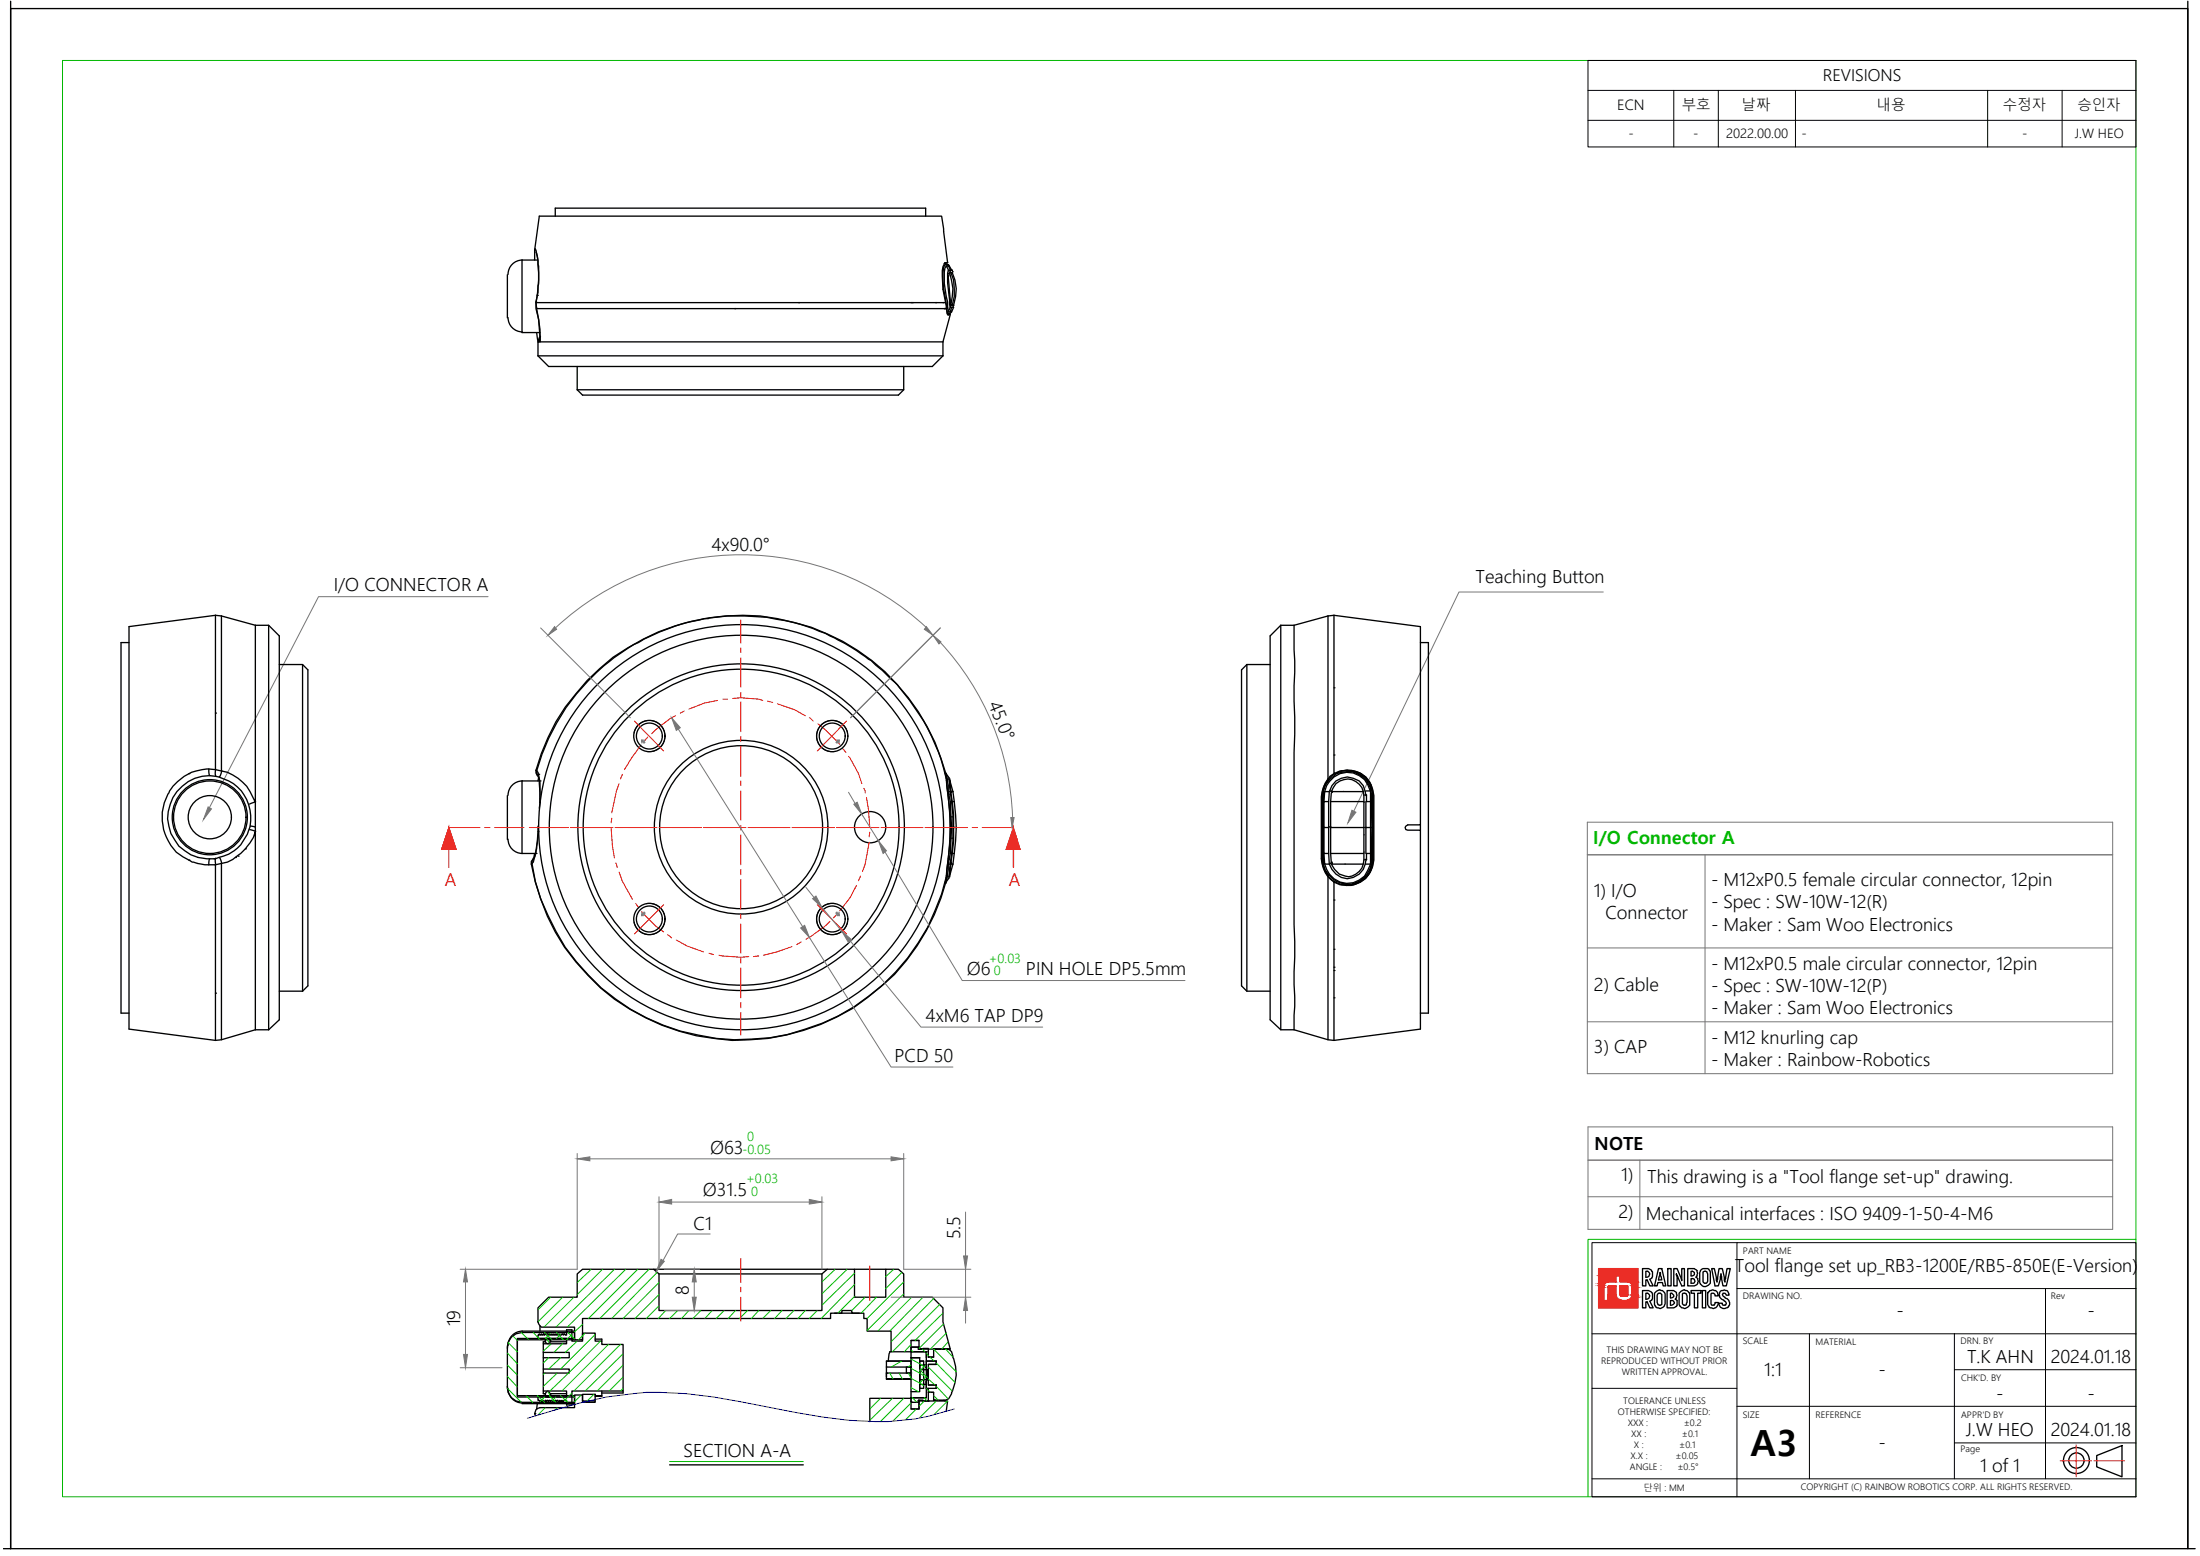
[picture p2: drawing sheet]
<svg xmlns="http://www.w3.org/2000/svg" width="420mm" height="297mm" viewBox="0 0 420 297" stroke-linecap="round" stroke-linejoin="round" font-family="sans-serif">
<g fill="none" stroke="#000" stroke-width=".25">
<path d="M2 .2v295.4h-1.4M2 1.6h415.8v294h-415.8zM417.8 .2v295.4h1.4M96.9 52.4v8.3M99.8 49.6a2.73 2.73 0 0 0-2.8 2.8M102.1 47.7l.1-.2 .4 1.4 .3 1.9v3.4l-.3 2.2M102.1 47.7l.9-6.4h76.8l1.2 8.9M102.1 47.7v1.9M102.4 57.8l.1 1.1a20 20 0 0 1 .6 6.4h77M102.4 48.1l.3 1.7a29 29 0 0 1-.1 6.6M102.5 58.9h78.2l.3 1.2h.5l-1.4 5.2M102.5 57.7h.1"/>
<path d="M102.5 58.8l.1 .1M102.6 56.4h.1M102.6 56.4l-.2 1.2v1.3l.5 2 .2 4M102.6 49.6h-2.9v13.9h3.4M106 41.3v-1.6h70.8v1.6M140.3 58.9h.1M152.5 57.8h.1M174 57.8h.1M174.2 57.8h.1M178.7 57.8h.1M180.1 57.8h.1M180.2 55.2l.9 4.3"/>
<path d="M180.3 58.9h.1M180.5 50.3h-.2l.8 .2M180.5 50.3h.1M180.5 50.2h.5M180.6 57.8l.1 1.1M180.7 50.8l.5-.1 .5 .8-.2 .2M180.7 58.8h.1l.2 1h.5l-.4 .3M180.7 50.8l-.2 .4a15.9 15.9 0 0 0 .5 6.4v1.1M180.7 50.8l.5 .9M181 50.2h-.5a3.4 3.4 0 0 0-.5 2.5l.1 2.5 .5 2.6h-78.2l.2-1.4M181 52.2h.1M181.1 50.7l.4 .9"/>
<path d="M181.1 50.5h-.6l-.2 .3a9.5 9.5 0 0 0-.1 4.4h-.1M181.1 50.5l.1 .2M181.2 51.7h-.1l-.1 .5v1.8l.5 4.7M181.4 51.6h.1M181.4 52.1a9.4 9.4 0 0 1 .2 6.1l-.1-.3-.4-5 .3-.8h.5a7.9 7.9 0 0 1 .2 6.2h-.5M181.4 51.5l.1 .4M181.5 58.7h.6l-.4 .8h-.2l.2-.8M181.5 58.7l-.4 .8h.4M181.6 52.1a9.8 9.8 0 0 1 .3 6.2M181.7 58.2l-.1 .1-.1 .2M181.7 59.5l-.2 .3M181.9 51.5l.1 .4"/>
<path d="M182.2 58.3l-.1 .4M97 60.6a2.73 2.73 0 0 0 2.8 2.8M102.5 63.5l.2 1.8v2.6M102.7 65.3h.4M102.7 65.3h.1M102.7 67.9l2.1 2.1h73.3l2-2.1M102.7 67.9h77.4M103.1 64.9l.1 .3M103.1 64.8v.1M103.1 64.5l-.2 .8M103.2 64.3l-.3 .4v.5M103.2 64.5h.1"/>
<path d="M103.2 64.2h.1M110.2 74.4h62.4M110.2 70v4.4M172.6 70v4.4l-1 1h-60.3l-1.1-1M180.1 65.3v2.6M181 60.1h.1M181 60.1h.4M181.1 60.1h.1M41.1 117.5v29.4a9 9 0 0 0-10 10.6 9.6 9.6 0 0 0 2.6 5.2 10.8 10.8 0 0 0 3.6 2l.4 .1a9.6 9.6 0 0 0 3.4 .3v33.5M41.1 117.5l-16.5 2.1v76.9l16.5 2.1M41.1 117.5l1.2 .1M42.3 117.6v29.6"/>
<path d="M42.3 117.6l6.5 1.8M48.8 119.4v33.7a10.6 10.6 0 0 0-3.3-4.5 8 8 0 0 0-4.4-1.7M48.8 119.4h2.5l2 2v73.3l-2 1.9M51.3 119.4v77.2M244.6 119.4l-2 2v73.3l2 1.9h2.5M244.6 119.4v77.2M244.6 119.4h2.5M247.1 119.4l.2 6.7-.2 4.8 .2 6-.2 6.7v32.9l.2 6.2-.2 5.2 .2 4.2-.2 4.5M253.6 117.6v31.1M253.6 117.6l-6.5 1.8M254.8 117.5l16.5 2.1v37.9h-2.4l-.5 .5 .1 .4 .4 .1h2.4v38l-16.5 2.1M254.8 117.5v30.2a5 5 0 0 1 7.6 4.2v12.3a5.2 5.2 0 0 1-7.6 4.2v30.2"/>
<path d="M254.8 117.5l-1.2 .1M24.6 122.7h-1.5v70.7h1.5M41.1 136.1h.1M53.3 126.9h4.5l1 1v60.3l-1 1M57.8 126.9v62.3M238.1 126.9l-1 1v60.3l1 1h4.5M238.1 126.9v62.3M238.1 126.9h4.5M254.8 131.3h.1M271.3 122.7h1.5v70.7h-1.5M36.1 147.7h.1M39.9 146.9l.2 1.2"/>
<path d="M41.2 146.9v1.2M42.3 147.1l-.2 .8-.2 .4M47.7 158.4l1.1 .3M47.8 157.7l1 .2M48.8 153.1v5.6M48.8 153.1l-1.1 .4M96.9 151.9v8.4M99.8 149.1a2.73 2.73 0 0 0-2.8 2.7M102.4 147.1l.3 .3 .4 1.9v3.8M102.4 147.1a38.7 38.7 0 0 1 7.6-14.7 38.3 38.3 0 0 1 12.8-10.4 40.5 40.5 0 0 1 57.9 25.9v.8M102.4 147.1v.5l.2 .5a1.71 1.71 0 0 1 .4 1.5l.1 1.6-.1 3.1M102.5 147.2a40.8 40.8 0 0 1 27.7-28.1 42 42 0 0 1 27.4 1.8l.9 .5a42.5 42.5 0 0 1 10 6.6l.8 .8a36.7 36.7 0 0 1 8.6 11.8 34.4 34.4 0 0 1 2.8 8.1l.1 1.7a46.8 46.8 0 0 1 0 15.3l-.1 1.7a40.2 40.2 0 0 1-47.3 30.2 39.8 39.8 0 0 1-28.8-22.9l-1.3-3.1-1.1-3.3-.6-3.5"/>
<path d="M102.5 147.1v.5l.3 .4M102.7 157.7a22.9 22.9 0 0 1-.6 5.9l-.6 .9v.5M102.8 148h.1M102.9 158h.1M102.9 158.7l-.5 4-.5 1.9-.3 .2M102.9 147.8h.1M102.9 148.4l-.2 .7M102.9 157.9h.1M102.9 158.6v.1M103 149.1h-3.3v13.8h2.5M103.1 149.1h.1M103.1 153.2h.1"/>
<path d="M103.2 153.1l-.1 .1M180.5 147.7h.1M180.7 149h.1l.7 6.7v2.3h.2l-.2 4.9h.2M180.7 148.3a6.7 6.7 0 0 1 .4 2.8l.1 .4M181 149.2l-.2-1-.2-.6 .6 .8 .3 2.7M181.2 148.7l.3 .4 .1 2h.4M181.2 148.7h.1M181.4 148.8l.6 2.3M181.4 151.7h.1M181.5 151.1l.5 4.5v2.4M181.5 151.1h-.4l.4 1.9M181.5 158v2.4l-.7 6.6-.1 .1"/>
<path d="M181.5 153.4v.6M181.5 151.2h.2M181.6 151.4l.5 4.2v2.4M181.7 151v.3M181.7 155.9h.1M181.7 153h-.2l.1 2.6 .1 2.4h.3M181.9 153h.3M182 158v2.5l-.5 4.5M182 151.1l.2 1.9M182.1 158v2.5l-.5 4.2M182.1 158h.5M182.2 157.9h-.2"/>
<path d="M182.2 153l.4 5M182.6 158l-.1 2.5-.5 4.5M252.5 158v4.8a6.1 6.1 0 0 0 1.1 4.4l.1-.2-.6-.9-.4-1.1v-7h.2v4.9h.8M253.6 148.7a6.6 6.6 0 0 0-1.3 3.4v11.8a6.6 6.6 0 0 0 1.3 3.5v31.1M253.6 148.8l.1 .2-.6 1-.4 1.1v6.9h-.2v-4.7a5.7 5.7 0 0 1 1.1-4.5zM253.7 158l.2 7M253.7 153h-.8v5h.8M253.9 157.8l.3 .1M253.9 151.1l-.2 6.9M253.9 151.1h-.9l-.1 1.9M253.9 149.2a4.4 4.4 0 0 1 4.9-1.5 4.4 4.4 0 0 1 2.9 4.2v6.1h-.8M253.9 151.1a3.5 3.5 0 0 1 3.8-2.8 3.5 3.5 0 0 1 3.2 3.6"/>
<path d="M254 150.9l.4 .4M254.1 158l.2 6.7M254.1 158h6.4M254.1 153h6.4M254.3 151.4l-.2 6.6M254.5 151l-.1 .3M254.8 144.1h.1M254.8 147.7l-.8 .5-.4 .5M256.2 147.2a4.8 4.8 0 0 1 6.1 4.8v12.1a4.8 4.8 0 0 1-5.3 4.9M256.6 151.1h.1M256.9 151.1h.1M257.3 147.3l-2 .4-1.6 1.3 .2 .2-.5 .8-.4 1.1"/>
<path d="M257.3 147.1a5.1 5.1 0 0 0-3.7 1.7M260.4 151.1h-6.1a3.2 3.2 0 0 1 3.4-2.4 3.2 3.2 0 0 1 2.8 3.2v6.1M260.5 158v4.9a3.9 3.9 0 0 1-1.5 4l-.8 .3a3.5 3.5 0 0 1-3.9-2.2h6.1M260.5 159.4h.1M260.5 153.2h.1M260.6 151.7h.4M260.6 157.9l.4 .1M260.9 151h.9M260.9 153v9.9M261 151.8v1.2h.9M262 158h.3l-.2 6.8a4.8 4.8 0 0 1-4.8 4.1v-.1a4.6 4.6 0 0 0 4.6-4.1zM262.3 158l-.2-6.9a4.4 4.4 0 0 0-3.1-3.7l-1.7-.3v.2a4.6 4.6 0 0 1 4.6 4.1l.1 6.6h-.3v7"/>
<path d="M271.3 157.5v1M36.1 164.2h.1M40.1 163.9l-.2 1.2M40.8 163.9h.1M40.9 163.9h.1M41.2 163.8v1.1M41.9 163.7l.4 1.1M42.3 164.8a6.9 6.9 0 0 0 3.7-1.9l.9-.9a8.7 8.7 0 0 0 1.9-3.3v37.9M42.3 164.8v33.7M42.3 164.8l-1.2 .3M45 163.7h.1M45.5 163.4h.1"/>
<path d="M46.9 162h.1M97 160.2a2.73 2.73 0 0 0 2.8 2.7M101.5 165a40.5 40.5 0 0 0 31.5 32.7 40.5 40.5 0 0 0 42.1-17.1 41.3 41.3 0 0 0 5.6-12.5v-.7M101.6 164.8l-.1 .2M101.9 164.1h.1M101.9 164l-.3 .5v.3M102.1 162.9l-.1 .7M102.4 162.9h.1M180.5 168.4h.1M180.5 168.6h.1M181.2 164.6l-.1 .4a5.3 5.3 0 0 1-.4 2.6M181.2 167.4h.1"/>
<path d="M181.4 164.1h.1M181.5 162.9l-.4 2.1h.4M181.5 165l-.3 2.6-.6 .9 .2-.6 .2-1M181.5 162v.5M181.7 164.6l-.2 .1M181.7 164.7v.2M181.7 160h.1M181.9 162.9h.3M182 165h-.4l-.1 1.6-.3 .8M182 165l-.6 2.2M252.9 162.9l.1 2.1h.9M253 165l.9 1.9-.2 .1a4.6 4.6 0 0 0 3.6 1.8"/>
<path d="M253.6 167.4l1.2 1M253.6 167.2a4.5 4.5 0 0 0 3.7 1.7M254.1 162.9h6.4M254.4 164.5l-.4 .4M254.4 164.7l.1 .2M254.8 171.8h.1M254.8 168.4h.1M254.8 168.8h.1M256.7 165h.1M256.9 164.9h.1M260.5 162.7h.1M260.9 164.2a3.5 3.5 0 0 1-3.2 3.5 3.5 3.5 0 0 1-3.8-2.7"/>
<path d="M261 164.1h-.4M261.7 165l-.5 1.1a4.2 4.2 0 0 1-7.3 .8M261.8 165h-.9M261.9 162.9h-.9v1.3M41.1 189.6h.1M48.8 196.6l-6.5 1.9-1.2 .1M48.8 196.6h2.5M53.3 189.2h4.5M247.1 196.6l6.5 1.9 1.2 .1M254.8 185.3h.1M254.8 181.2h.1M254.8 190.5h.1"/>
<path d="M254.8 184.6h.1M96.9 256.9v.5M99.7 254.1h8.5v-.2h1v.2h.5M99.8 254.1a2.73 2.73 0 0 0-2.8 2.7M102.7 249.7l2.1-2.1h5.4v-4.4l1.1-.9h13.5l1.1 .9v7h31.1v-7l1-.9h5.2v5.3h6v-5.3h2.4l1 .9v4.4h5.5l2 2.1v2.6l1.4 5.2h-6v-1.6h-1.5v2.1h-3.8v-3.9h-4.6v-2.4h-.6v-1h-2.3v-.5h-1.9v.5h-2.2v1h-47.3v4.1h-1.6v-2.4h-5.9a1.08 1.08 0 0 1-1.1-1.1zM102.7 254.9l.3-.3 .1 .3 .3-.3 .1 .3 .3-.3h.1v.3l.2-.3 .3 .3 .1-.3 .3 .3h.1v-.3l.3 .3 .2-.3 .1 .3 .3-.3 .1 .3 .3-.3 .1 .3 .3-.3 .1 .3 .2-.3 .2 .3 .2-.3 .3 .3 .1-.3 .3 .3h.2v-.8h1v1.9h2.1v-1.5h2.4v1.5h1.2v.7h4.1v8.8h-9.8v2.5h-1v-.7h-.5l-.1 .3-.3-.3-.1 .3-.3-.3-.1 .3-.2-.3-.3 .3-.1-.3-.3 .3-.1-.3-.3 .3-.1-.3-.2 .3-.2-.3-.2 .3-.2-.3-.2 .3-.3-.3-.2 .3-.1-.3-.3 .3-.2-.3v.3h-.2l-.1-.3h-.3v-.6h5.5v-1.2h-4.4v-3.4h4.9v-.7h-4.9v-2.2h4.9v-1h-4.9v-1.7h4.4v-1h-5.5zM103.1 253.1v1M103.8 258.2v1M104.1 255.8v.3h-.3v.4M104.3 255.6l.3-.1 .3 .1 .3 .4-.3 .4-.3 .1-.3-.1-.2-.4zM105 256.1h3.2M105.2 255.8v.3"/>
<path d="M109.7 255.5h-10.9v11.2h10.9M113.7 255.6h1.2v.4M124.8 242.3h33.2M125.9 243.2h31.1M159.4 250.7h4.7M163.2 242.3h6M169.3 259.8h4.7v1.2h-4.7zM169.3 259.8h4.7M170.2 258h-.3l-.1 .4-.1 1.4M174 259.2h1.6v6.5h-1.6zM174 259.2h.1M174 259.2h1.6"/>
<path d="M174 258h.1M174 258h2.9M174 258v1.2M174 255.9h1.5M174.1 257.2h1.3v.3l1.9-.1v1.7h1v-1.6h2.8l.6 .5 .3 .9a8.5 8.5 0 0 1-.3 6.9v.3l-.5 .8-.7 .4h-2.2v-1.5h-1v1.6l-1.9-.1v.4h-1.3l-.1-.1v-.8h2.9v-1.8h1.9v-.6h-1.5v-3.9h1.5v-.7h-1.9v-1.8h-2.9v-.7zM174.2 257.2h.1M175.4 257.2h.1M175.4 257.5h.1M175.4 257.2h-1.2l-.2 .1M175.4 257.5h.9h-.9M175.5 257.5h.1M175.6 259.8h.8v5.2h-.8z"/>
<path d="M175.6 259.8h.8M176.9 259.8h1.9v.7h-1.5M176.9 258h.1M176.9 258v1.2M176.9 259.8v1.3zM177.3 259.1h.1M177.3 259.1h1M178.3 257.5h.1M178.3 257.5h2.8M178.3 257.5h2.4M181.4 257.5h.1M313.7 242.2a1.87 1.87 0 0 1 1.6 .2 1.46 1.46 0 0 1 0 1.7l-.2 .1 .6 1.3h-.6l-.5-1.2h-.3v1.2h-.6z"/>
<path d="M313.7 246.4a1.77 1.77 0 0 1 1.8 .3 1.18 1.18 0 0 1-.4 1.7l.6 1.3h-.6l-.5-1.2h-.3v1.2h-.6zM314.3 242.7a.6 .6 0 0 1 .8 .6 .6 .6 0 0 1-.8 .5zM314.3 246.9a.6 .6 0 0 1 .8 .5 .6 .6 0 0 1-.8 .6zM316 246.9a1.06 1.06 0 0 1 1.1-.6 1.06 1.06 0 0 1 .9 1v1.4a1.04 1.04 0 0 1-.7 1 1.04 1.04 0 0 1-1.2-.4l-.1-.3zM316.6 247l.5-.1 .3 .2v1.9l-.3 .2-.5-.2-.1-.3v-1.4zM316.7 242.2h.7l.7 3.3h-.5l-.1-.7h-.9l-.1 .7h-.5zM317 242.9h.1v.7l.3 .7h-.7zM318.4 246.4h1.3l.3 .2 .3 .7-.1 .5-.3 .2 .3 .1a.92 .92 0 0 1 .1 1.1 .92 .92 0 0 1-.9 .5h-1zM318.5 242.2h.7v3.3h-.7zM319 248.3h.4l.4 .4-.5 .5h-.3zM319 246.9h.3l.4 .4v.2l-.4 .3h-.3zM319.7 242.2h.6l.9 2.3v-2.3h.5v3.3h-.5l-1-2.3 .1 .5v1.8h-.6z"/>
<path d="M320.7 246.9a1.06 1.06 0 0 1 1.1-.6 1.06 1.06 0 0 1 .9 1v1.4a1.04 1.04 0 0 1-.7 1 1.04 1.04 0 0 1-1.2-.4l-.1-.3zM321.3 247l.5-.1 .3 .1 .1 .4v1.3l-.3 .5h-.3l-.3-.3zM322.3 242.2h1.3l.5 .4 .1 .5-.1 .5-.2 .2a.87 .87 0 0 1 .4 .9 .87 .87 0 0 1-.7 .8h-1.3zM323 244.1h.3a.54 .54 0 0 1 .2 .9h-.5zM323 242.7a.51 .51 0 0 1 .6 .6l-.6 .3zM323 246.4h1.9v.5h-.7v2.8h-.6v-2.8h-.6zM324.7 242.6a1.47 1.47 0 0 1 1.7-.3l.2 .5v1.7a1.02 1.02 0 0 1-1 1.1 1.02 1.02 0 0 1-1-1.1v-1.6zM325.1 246.4h.7v3.3h-.7zM325.2 242.8l.6-.1 .2 .1 .1 .4v1.4l-.2 .4h-.4l-.3-.3zM326.3 246.6a1.11 1.11 0 0 1 1.7 .1l.2 .7h-.7v-.3l-.2-.2-.5 .1v1.9l.1 .3h.5l.1-.5h.7a1.02 1.02 0 0 1-1 1.1 1.02 1.02 0 0 1-1.1-1.1v-1.8zM326.9 242.2h.5l.5 2.5 .4-2.5h.6l.5 2.5 .4-2.5h.7l-.8 3.3h-.6l-.4-2.3-.2 1-.3 1.3h-.7zM328.5 246.5l.8-.3 .3 .2a.68 .68 0 0 1 .6 .9h-.5l-.3-.4h-.3l-.2 .2 .5 .7a1.01 1.01 0 0 1 .9 1 1.01 1.01 0 0 1-1 1 1.01 1.01 0 0 1-1-1h.6l.2 .4h.5l.1-.4-.5-.7a1 1 0 0 1-.7-1.6z"/>
<path d="M96.9 264.7a2.83 2.83 0 0 0 2.8 3h10v-1.3h-10.9v-10.6h10.9v-1.4h-10a2.83 2.83 0 0 0-2.8 3v7.8M97 265.1a2.73 2.73 0 0 0 2.8 2.7M99.7 268h8.5v.2h1v-.2h.5M102.1 269.9h.1M102.6 268l-.1 1M103.8 265.5v.6h.3v.3M103.8 261.4v.7M104.3 265.8l.3-.3 .3 .3 .3 .4-.3 .4-.3 .1-.3-.1-.2-.4zM105 266.1h3.2M105.2 266.1v.3M111.3 266.2h2.4v1.2h-2.4zM113.7 267.4v.3h-2.4v-1.4h-1.6v2.4h-6.6a1.05 1.05 0 0 0-.9 1.5"/>
<path d="M113.7 266.4h1.2M114.9 265.5v1.1h-1.2M119 265.5v.4h-4.1M127.9 279.6h25.5M169.3 262.1v.8M169.3 263.3v-1.2h4.7v1.2h-4.7h4.7M169.3 262.1h.1M169.3 261v1.1M173.1 261h.9v1.1h-.9zM174 266.8h.1M174 267.6l.2 .1M174 265.7v1.1"/>
<path d="M174 266.8h2.9M174.2 267.7h.1M175.4 267.3h.1M175.4 267.3h.9M175.5 267.3v1.7h-1.5M175.6 260.6h1.3v3.7h-1.3zM175.6 261.5h1.6v1.9h-1.6zM176.3 267.4h.1M176.3 267.4h1M176.6 260.5v.1M176.6 264.3h.1M176.8 261l.2 .5"/>
<path d="M176.9 263.8v1.2zM176.9 263.4h.3M176.9 261.5h.3M177 263.4l-.2 .5M177.1 262.6h.1M177.1 261.9l.1 .2M177.1 262.2h.1M177.2 262.7l-.1 .3M177.2 262.1v.1M177.2 262.6v.1M177.3 265v.8h1M177.3 267.4h.1"/>
<path d="M177.3 264.4h1.5v.6M177.3 267.3v.1M178.3 267.3h.1M178.3 267.3h2.2M180.3 267.3l.2 .1M180.7 269.4l.3-2h-5.5v1.6h-1.5v-2.1h-7.9v4.5M400.4 277.9l4.9-1.9v5.9l-4.9-1.9z"/>
<circle cx="40" cy="156" r="7.9"/>
<circle cx="40.1" cy="156" r="7.2"/>
<circle cx="40.1" cy="156" r="6.9"/>
<circle cx="40.1" cy="156" r="4.1"/>
<circle cx="124" cy="140.5" r="2.98"/>
<circle cx="124" cy="140.5" r="2.48"/>
<circle cx="141.5" cy="157.9" r="38.7"/>
<circle cx="141.5" cy="157.9" r="36.6"/>
<circle cx="141.5" cy="157.9" r="31.2"/>
<circle cx="141.5" cy="157.9" r="30.2"/>
<circle cx="141.5" cy="157.9" r="16.6"/>
<circle cx="141.5" cy="157.9" r="15.6"/>
<circle cx="158.9" cy="140.5" r="2.98"/>
<circle cx="158.9" cy="140.5" r="2.48"/>
<circle cx="166.2" cy="157.9" r="2.98"/>
<circle cx="124" cy="175.4" r="2.98"/>
<circle cx="124" cy="175.4" r="2.48"/>
<circle cx="158.9" cy="175.4" r="2.98"/>
<circle cx="158.9" cy="175.4" r="2.48"/>
<circle cx="396.6" cy="278.8" r="2.48"/>
<circle cx="396.6" cy="278.8" r="1.46"/>
</g>
<g fill="none" stroke="#767676" stroke-width=".19">
<path d="M93.2 113.9h-32.4l-20.8 40.3M103.3 119.9l17.1 17.1M106.2 119.8a52 52 0 0 1 70.7 0M179.6 119.9l-17.2 17.1M306.2 113h-27.6l-20 41.8M129.5 139.2l23.8 37.7M179.6 122.7a51.9 51.9 0 0 1 13.8 33.2M162.1 151.2l1.2 2.2M164.6 155.4l3.2 5.1M303.1 157h100.4v48h-100.4zM153.9 169.4l1.5 1.9M154.6 178.9l15.6 24.8h11.8"/>
<path d="M157 173.2l3.8 4.6M162.4 179.7l13.5 16.4h23.2M169 162.7l14.8 24.5h42.5M303.1 163.2h100.4M325.6 163.2v41.8M303.1 181h100.4M303.1 195.1h100.4M303.3 215.1h100.2v19.6h-100.2zM110.2 220.2v22.1h-22.3M112.6 221.2h57.6M125.9 228.5v13.8M128.3 229.5h26.3"/>
<path d="M135.6 235.6h-6.2l-2.8 5.1M157 228.5v13.8M172.6 220.2v22.1h12.8M184.4 231.4v8.4M303.3 221.5h100.2M303.3 228.5h100.2M313.2 221.5v13.2M88.9 244.7v13.9M126.9 250.2h6.7M126.9 242.3h6.7M132.6 244.7v2.9M170.2 247.6h15.2"/>
<path d="M184.4 242.3v5.3M184.4 250.2v2.4M87.9 261.1h8"/>
</g>
<g fill="#767676" stroke="#767676" stroke-width=".19">
<path d="M39.8 154l.6 .4-1.5 2z"/>
<path d="M258.2 154.7l.8 .4-1.6 2z"/>
<path d="M125.9 229.5l2.4-.5v.9z"/>
<path d="M154.6 229l2.4 .5-2.4 .4z"/>
<path d="M170.2 220.8l2.4 .4-2.4 .4z"/>
<path d="M110.2 221.2l2.4-.4v.8z"/>
<path d="M132.2 247.6h.8l-.4 2.6z"/>
<path d="M132.6 242.3l.4 2.4h-.8z"/>
<path d="M184.4 247.6l.4 2.6h-.8z"/>
<path d="M184 239.8h.8l-.4 2.5z"/>
<path d="M88.9 242.3l.4 2.4h-.8z"/>
<path d="M88.5 258.6h.8l-.4 2.5z"/>
<path d="M155.2 171.6l.6-.5 1.2 2.1z"/>
<path d="M160.8 177.8l1.9 1.6-.6 .5z"/>
<path d="M128.3 137l1.6 1.9-.7 .5z"/>
<path d="M152.9 177.2l.8-.6 .9 2.3z"/>
<path d="M163.1 153.5l.6-.4 .9 2.3z"/>
<path d="M167.8 160.5l1.5 1.9-.6 .5z"/>
<path d="M193 156.1h.7l-.4 1.9z"/>
<path d="M178.2 121.3l1.5 1.2-.4 .4z"/>
<path d="M176.9 119.6l1.3 1.7-1.7-1.2z"/>
<path d="M105.9 119.6l.4 .5-1.7 1.2z"/>
<path d="M126.2 240.4l.7 .4-1.6 1.9z"/>
</g>
<g fill="none" stroke="#f00" stroke-width=".19">
<path d="M141.5 118.3v4.5M121.2 137.7l5.5 5.7M129 136.6l-1 .5-2.8 2.2-.7 .8M130.7 135.7l-.8 .4M137 133.7l-2.5 .5-2.9 1.2M138 133.5h.9M140 133.3l1.5-.1 3.4 .3 .8 .2M141.5 123.7v.9M141.5 125.6v5.6M141.5 132.2v.9M141.5 134v5.7M146.6 133.8l1 .3"/>
<path d="M148.5 134.4l3.3 1.1 2 1.1M154.6 137l.7 .7M156.2 138.2l1.4 1.1 2.8 2.8M161.7 137.7l-5.6 5.7M85.7 158l1.4 4.2h-2.8zM85.7 158h6M92.6 158h1M94.5 158h5.6M101.1 158h7.5M109 158h8.1M116.7 158.1l.3 3.4 .3 2.3M116.8 156.2l-.1 .9"/>
<path d="M117.5 158h8M118.2 149.6l-.5 1.4-.9 4.2M118.9 147.8l-.4 .9M122.4 142.2l-1.7 2.4-1.4 2.3M125.9 158h8.1M134.4 158h8.1M141.5 140.6v1M141.5 142.5v5.7M141.5 149.1v.9M141.5 151v5.6M141.5 157.6v.9M141.5 159.4v5.7"/>
<path d="M142.9 158h8M151.3 158h8.1M159.8 158h8.1M162.1 144.4l1.9 3.3 .6 1.9M165 150.5l.2 .5v.4M165.5 152.3l.4 2.2 .2 3.5M166.1 158.9l-.1 .9M168.3 158h8M176.7 158h8.1M185.7 158h1M187.6 158h5.9M193.5 158l1.3 4.2h-2.6z"/>
<path d="M117.6 164.7l.3 .9M118.2 166.5l.7 1.8 1.9 3.4M122.6 174l2.6 2.8 1.5 1.1M126.7 172.7l-5.5 5.6M127.5 178.4l.8 .7M129.2 179.4l2 1.2 3.2 1.1M141.5 166v1M141.5 167.9v5.7M141.5 174.5v.9M141.5 176.4v5.6M153 179.8l-.9 .5M156.1 172.7l5.6 5.6"/>
<path d="M158.5 175.9l-.9 .9-3.7 2.5M163.6 169l-1.3 2.4-1.9 2.4M164.3 167.2l-.3 .9M166 160.8l-.8 4.2-.5 1.4M135.4 182l.9 .2M137.3 182.4l4.2 .3 1.5-.1M141.5 183v.9M141.5 184.8v5.7M141.5 191.4v1M141.5 193.3v4.3M144.9 182.5l-1 .1M151.3 180.7l-3 1-2.5 .7"/>
<path d="M141.5 240.3v4.5M141.5 245.7v.9M141.5 247.6v4.6M166.1 241.7v6.6M393.4 278.9h6M396.5 275.8v6.1M399.9 278.9h5.9"/>
</g>
<g fill="none" stroke="#000" stroke-width=".19">
<path d="M303.3 11.5h104.6v16.6h-104.6zM303.3 17.3h104.6M319.7 17.3v10.8M328.2 17.3v10.8M342.9 17.3v10.8M379.6 17.3v10.8M393.8 17.3v10.8M303.3 23h104.6M121.1 140a2.98 2.98 0 0 1 3.5-2.4 2.98 2.98 0 0 1 2.3 3.5 2.98 2.98 0 0 1-3.4 2.3M161.9 140a2.98 2.98 0 0 0-3.5-2.4 2.98 2.98 0 0 0-2.4 3.5 2.98 2.98 0 0 0 3.5 2.3M123.5 172.5a2.98 2.98 0 0 1 3.4 2.4 2.98 2.98 0 0 1-2.3 3.5 2.98 2.98 0 0 1-3.5-2.4M159.5 172.5a2.98 2.98 0 0 0-3.5 2.4 2.98 2.98 0 0 0 2.4 3.5 2.98 2.98 0 0 0 3.5-2.4"/>
<path d="M331.7 237.2h-27.7v27.8h27.7M304 254.6h69.3M331.7 246h76.2M345.6 254.6v27.7M373.3 254.6v27.7M373.3 254.6h17.4v27.7M390.7 246v8.6h17.2M304 265v20.7h103.9v-48.5h-76.2v48.5M331.7 268.5h76.2M373.3 261.5h34.6M373.3 275.4h34.6M304 282.3h103.9"/>
</g>
<g fill="none" stroke="#00b800" stroke-width=".19">
<path d="M11.9 11.5h396v274.2h-396zM407.9 236.6h-104.6v49.1M96.9 258.3l1.9 2M97 256.3l1.8 1.7M97.9 255l.9 .9M99.6 254.4l1.4 1.4M101.9 254.4l1.2 1.4M104 254.4l1.4 1.4M104.4 255.5l.5 .9M104.8 254.9l-.7 .6M104.8 259.2l-1 1M104.9 254.6h.1"/>
<path d="M105.2 247.6l-2.5 2.4M105.3 256.5l-1.5 1.4M106.3 254.4l1.3 1.4M107.1 254.7l-.8 .8M107.1 259.2l-2.3 2.2M107.4 247.6l-4.7 4.7M107.4 256.5l-1.6 1.7M108.5 254.4l1.2 1.2M109.2 254.7l-1 1.1M109.6 247.6l-5.7 5.8M110.2 256l-2.2 2.2M111.3 252.8l-1.6 1.4"/>
<path d="M111.8 254.5l-1.3 1.3M112.9 242.3l-2.7 2.5M113.7 254.7l-6.6 6.7M114.7 256l-6 6M115.1 242.3l-4.9 4.8M116.2 256.7l-8.9 8.8M117.3 242.3l-11.1 11.1M118.5 256.7l-8.9 8.8M119 258.4l-7.2 7.1M119.5 242.3l-11.2 11.1M121.8 242.3l-9.4 9.4M124 242.3l-9.4 9.4"/>
<path d="M125.5 242.9l-8.7 8.8M125.9 244.8l-6.9 6.9M125.9 247.1l-4.6 4.6M125.9 249.3l-2.5 2.4M127.1 250.2l-1.4 1.5M129.4 250.2l-1.5 1.5M131.6 250.2l-1.4 1.5M133.9 250.2l-1.6 1.5M136 250.2l-1.4 1.5M138.3 250.2l-1.5 1.5M140.5 250.2l-1.4 1.5M142.7 250.2l-1.5 1.5"/>
<path d="M144.9 250.2l-1.4 1.5M147.2 250.2l-1.5 1.5M149.4 250.2l-1.4 1.5M151.6 250.2l-1.5 1.5M153.8 250.2l-1.4 1.5M156.1 250.2l-1.5 1.5M159.5 242.3l-2.5 2.4M161.8 242.3l-4.8 4.7M163.2 243.1l-6.2 6.1M163.2 245.2l-6.4 6.5M163.2 247.5l-3.2 3.2M165.2 247.6l-2.5 2.6"/>
<path d="M167.4 247.6l-2.9 3.1M170.7 242.3l-1.5 1.4M172.2 242.9l-3 3.1M172.2 259.8l-2 1.2M172.6 244.7l-7 7M172.6 247l-7 7M174 256.7l-1.3 1.3M174 259.4l2.4 1.4M174 257.7l.4 .3M174.1 247.6l-6.5 6.5M176.1 257.5l.6 .5M176.3 247.6l-6.4 6.5"/>
<path d="M176.9 258.3l.4 .5M177.5 259.1l.9 .7M178.3 247.9l-8.1 8.2M178.3 257.5l4.3 4.4M179.5 249l-9.1 9M180.1 250.7l-5.3 5.2M180.2 252.7l-4.7 4.7M180.6 257.5l1.4 1.6M180.7 254.5l-3 3M181.1 256.1l-1.3 1.4M96.9 265l2.7 2.7M96.9 262.7l1.9 2.1"/>
<path d="M96.9 260.6l1.9 1.9M100.5 266.4l1.2 1.3M102.6 266.4l1.4 1.3M103.3 267.4l-.2 .2M104 266.7l-.6 .6M104.1 268.7l-1.4 1.4M104.1 262.1l-.3 .3M104.6 265.7l.4 .6M104.9 266.4l1.3 1.3M106.2 266.7l-.8 .7M106.4 268.7l-.5 .5M106.4 262.1l-2.6 2.6"/>
<path d="M107.1 266.4l1.4 1.3M108.6 262.1l-3.6 3.4M109.2 265.9l-1.4 1.4M109.3 266.4l.4 .4M111 266.3l-1.3 1.3M113.4 266.2l-1.3 1.2M119 260.6l-5 4.9M119 265l-.5 .5M119 262.9l-2.7 2.6M127.9 279h25.5M168.1 266.9l-2 2.1M169.9 262.1l.7 1.2"/>
<path d="M170.4 266.9l-4.3 4.2M171.7 262.1l.6 1.2M172.6 266.9l-4.5 4.5M173.5 262.1l.5 1 1.6 .9M174 262.1h.1M174 267.8l-3.4 3.5M174 261.2l2.4 1.4M174 260.6l-.6 .4M174 264.9l1.4 .8M174.2 266.8l.9 .9M175 269l-2 2M175.6 264l.8 .5"/>
<path d="M175.6 261.5l1.6 1.5M176.5 267.4l-1 1.1M176.5 266.8l.5 .6M176.8 260.6l-1.2 1.1M176.9 262.7l-1.3 1.3M176.9 265l.8 .8M177.3 263.3l1.3 1.1M177.3 261l4.6 4.5M178.3 266.4l.9 .9M178.8 267.4l-3.2 3.2M178.8 264.7l2.3 2.4M178.8 260.2l3.6 3.7"/>
<path d="M181 267.4l-2.6 2.6"/>
</g>
<path d="M182.2 269a50.5 50.5 0 0 1-25.2 1.5l-15.6-2.9a79.3 79.3 0 0 0-18-1.8 68.4 68.4 0 0 0-17.6 3.4l-5.1 1.5" fill="none" stroke="#00f" stroke-width=".19"/>
<g fill="none" stroke="#e03c31" stroke-width=".25">
<path d="M85.7 162.2v3.4M193.5 162.2v3.4M305.3 242.2h7.5v7.5h-7.5zM306.3 245.7v2.6h.8v-2.6M307.3 244.7h1.3v-1.1h.8v1.1h1.2M307.3 245.5h1.3v1.6M307.4 245.5l-.2 .2M307.4 244.6a1.08 1.08 0 0 0-1.1 1.1M308.6 247.1a1.08 1.08 0 0 0 1.1 1M309.5 247.1l.2 .2M309.6 248.3h1M309.6 247.4h1"/>
<path d="M310.6 245.5h-1.2v1.6M310.7 244.6a1.08 1.08 0 0 1 1.1 1.1M310.7 245.5l.2 .2M310.9 247.1l-.2 .2M310.9 245.7v1.4M311.7 245.7v1.4M311.8 247.1a1.08 1.08 0 0 1-1.1 1"/>
</g>
<g fill="#e03c31" stroke="#e03c31" stroke-width=".19">
<path d="M307.2 245.6h1.4z"/>
<path d="M309.5 247.4h1.3z"/>
<path d="M85.7 158l1.4 4.2h-1.4zM85.7 158l-1.4 4.2h1.4z"/>
<path d="M193.5 158l1.3 4.2h-1.3zM193.5 158l-1.3 4.2h1.3z"/>
<path d="M305.3 242.2l7.5 1.4v-1.4zM305.3 242.2l7.5 1.4h-7.5z"/>
<path d="M309.4 243.6l3.4 1.1v-1.1zM309.4 243.6l3.4 1.1h-3.4z"/>
<path d="M305.3 243.6l3.3 1.1v-1.1zM305.3 243.6l3.3 1.1h-3.3z"/>
<path d="M310.6 244.7h2.2zM310.6 244.7h2.2z"/>
<path d="M305.3 244.7h1.8zM305.3 244.7h2z"/>
<path d="M310.9 244.7h1.9zM310.9 244.7h1.9z"/>
<path d="M305.3 244.7h1.7zM305.3 244.7h1.8z"/>
<path d="M311 244.7l1.8 .1v-.1zM311 244.7l1.8 .1h-1.5z"/>
<path d="M305.3 244.7l1.4 .1 .3-.1zM305.3 244.7l1.4 .1h-1.4z"/>
<path d="M311.3 244.8l1.5 .2v-.2zM311.3 244.8l1.5 .2h-1.4z"/>
<path d="M305.3 244.8l1.3 .2 .1-.2zM305.3 244.8l1.3 .2h-1.3z"/>
<path d="M311.4 245l1.4 .1v-.1zM311.4 245l1.4 .1h-1.3z"/>
<path d="M305.3 245l1.2 .1 .1-.1zM305.3 245l1.2 .1h-1.2z"/>
<path d="M311.5 245.1l1.3 .2v-.2zM311.5 245.1l1.3 .2h-1.1z"/>
<path d="M305.3 245.1l1 .2 .2-.2zM305.3 245.1l1 .2h-1z"/>
<path d="M311.7 245.3l1.1 .2v-.2zM311.7 245.3l1.1 .2h-1.1z"/>
<path d="M305.3 245.3l1 .2v-.2zM305.3 245.3l1 .2h-1z"/>
<path d="M307.3 245.5h1.3zM307.3 245.5h1.3zM307.3 245.5h1.3zM307.2 245.5h1.4z"/>
<path d="M307.2 245.5l1.4 .1v-.1zM307.2 245.5l1.4 .1h-1.4zM307.2 245.6h1.4zM307.2 245.6h1.4zM307.2 245.6h1.4zM307.2 245.6h1.4zM307.1 245.6h1.5z"/>
<path d="M307.1 245.6l1.5 .1v-.1zM307.1 245.6l1.5 .1h-1.5z"/>
<path d="M311.7 245.5l1.1 .2v-.2zM311.7 245.5l1.1 .2h-1.1z"/>
<path d="M305.3 245.5l1 .2v-.2zM305.3 245.5l1 .2h-1z"/>
<path d="M307.1 245.7h1.5zM307.1 245.7h1.5z"/>
<path d="M311.7 245.7l1.1 1.4v-1.4zM311.7 245.7l1.1 1.4h-1.1z"/>
<path d="M307.1 245.7l1.5 1.4v-1.4zM307.1 245.7l1.5 1.4h-1.5z"/>
<path d="M307.1 247.1l1.5 .3v-.3zM307.1 247.1l1.5 .3h-1.5z"/>
<path d="M311.7 247.1l1.1 .3v-.3zM311.7 247.1l1.1 .3h-1.1z"/>
<path d="M307.1 247.4l1.5 .1v-.1zM307.1 247.4l1.5 .1h-1.5z"/>
<path d="M311.7 247.4l1.1 .2v-.2zM311.7 247.4l1.1 .2h-1.1z"/>
<path d="M307.1 247.5l1.6 .3-.1-.3zM307.1 247.5l1.6 .3h-1.6z"/>
<path d="M311.7 247.6l1.1 .2v-.2zM311.7 247.6l1.1 .2h-1.3z"/>
<path d="M307.1 247.8l1.8 .1-.2-.1zM307.1 247.8l1.8 .1h-1.8z"/>
<path d="M311.5 247.8l1.3 .1v-.1zM311.5 247.8l1.3 .1h-1.4z"/>
<path d="M307.1 247.9l1.9 .1-.1-.1zM307.1 247.9l1.9 .1h-1.9z"/>
<path d="M311.4 247.9l1.4 .1v-.1zM311.4 247.9l1.4 .1h-1.5z"/>
<path d="M307.1 248l2 .1-.1-.1zM307.1 248l2 .1h-2z"/>
<path d="M311.3 248l1.5 .1v-.1zM311 248.1l.3-.1 1.5 .1z"/>
<path d="M307.1 248.1h2.1zM307.1 248.1h2.1z"/>
<path d="M311 248.1h1.8zM310.9 248.1h1.9z"/>
<path d="M307.1 248.1l2.4 .2-.3-.2zM307.1 248.1l2.4 .2h-2.4z"/>
<path d="M310.9 248.1l1.9 .2v-.2zM310.6 248.3l.3-.2 1.9 .2z"/>
<path d="M307.1 248.3h2.5zM307.1 248.3h2.5z"/>
<path d="M305.3 245.7l1 2.6v-2.6zM305.3 245.7l1 2.6h-1z"/>
<path d="M305.3 248.3l7.5 1.4v-1.4zM305.3 248.3l7.5 1.4h-7.5z"/>
<path d="M309.4 245.5h1.4zM309.4 245.5h1.4zM309.4 245.5h1.4zM309.4 245.5h1.4z"/>
<path d="M309.4 245.5l1.4 .1v-.1zM309.4 245.5l1.4 .1h-1.4zM309.4 245.6h1.4zM309.4 245.6h1.4z"/>
<path d="M309.4 245.6h1.5zM309.4 245.6h1.5zM309.4 245.6h1.5zM309.4 245.6h1.5z"/>
<path d="M309.4 245.6l1.5 .1v-.1zM309.4 245.6l1.5 .1h-1.5zM309.4 245.7h1.5zM309.4 245.7h1.5z"/>
<path d="M309.4 245.7l1.5 1.4v-1.4zM309.4 245.7l1.5 1.4h-1.5z"/>
<path d="M309.4 247.1l1.5 .2v-.2zM309.4 247.1l1.5 .2h-1.5zM309.4 247.3h1.5z"/>
<path d="M309.4 247.3h1.5zM309.5 247.3h1.4zM309.5 247.3h1.4z"/>
<path d="M309.5 247.3l1.3 .1 .1-.1zM309.5 247.3l1.3 .1h-1.3zM309.5 247.4h1.3zM309.5 247.4h1.3zM309.5 247.4h1.3zM309.5 247.4h1.3zM309.5 247.4h1.3z"/>
<path d="M309.6 247.4h1zM309.6 247.4h1.2z"/>
</g>
<text font-size="6.9" x="334.4" y="277.9">A3</text>
<g font-size="3.5" fill="#808080">
<text x="121.4" y="143.2">M6</text>
<text x="158.4" y="143.2">M6</text>
<text x="121.4" y="176">M6</text>
<text x="158.4" y="176">M6</text>
</g>
<g font-size="3.4">
<text x="135.9" y="105.3">4x90.0°</text>
<text x="63.8" y="112.8">I/O CONNECTOR A</text>
<text x="281.8" y="111.4">Teaching Button</text>
<text x="188.7" y="134.4" transform="rotate(68 188.7 134.4)">45.0°</text>
<text x="304.4" y="171.3">1) I/O</text>
<text x="326.8" y="169.1">- M12xP0.5 female circular connector, 12pin</text>
<text x="326.8" y="173.3">- Spec : SW-10W-12(R)</text>
<text x="306.6" y="175.4">Connector</text>
<text x="326.8" y="177.7">- Maker : Sam Woo Electronics</text>
<text x="326.8" y="185.2">- M12xP0.5 male circular connector, 12pin</text>
<text x="184.7" y="186.2">Ø6</text>
<text x="195.9" y="186.2">PIN HOLE DP5.5mm</text>
<text x="304.4" y="189.1">2) Cable</text>
<text x="326.8" y="189.3">- Spec : SW-10W-12(P)</text>
<text x="176.8" y="195.1">4xM6 TAP DP9</text>
<text x="326.8" y="193.5">- Maker : Sam Woo Electronics</text>
<text x="170.8" y="202.7">PCD 50</text>
<text x="304.4" y="201">3) CAP</text>
<text x="326.8" y="199.2">- M12 knurling cap</text>
<text x="326.8" y="203.4">- Maker : Rainbow-Robotics</text>
<text x="135.6" y="220.2">Ø63</text>
<text x="304.5" y="219.6">NOTE</text>
<text x="309.6" y="225.4">1)</text>
<text x="314.6" y="225.8">This drawing is a &quot;Tool flange set-up&quot; drawing.</text>
<text x="134.2" y="228.3">Ø31.5</text>
<text x="309.1" y="232.5">2)</text>
<text x="314.3" y="232.9">Mechanical interfaces : ISO 9409-1-50-4-M6</text>
<text x="132.5" y="234.8">C1</text>
<text x="183.4" y="236.6" transform="rotate(-90 183.4 236.6)">5.5</text>
<text x="331.3" y="242.8">Tool flange set up_RB3-1200E/RB5-850E(E-Version)</text>
<text x="131.6" y="247.1" transform="rotate(-90 131.6 247.1)">8</text>
<text x="362.2" y="251.4">-</text>
<text x="398.7" y="251.4">-</text>
<text x="87.9" y="253.2" transform="rotate(-90 87.9 253.2)">19</text>
<text x="336.9" y="262.7">1:1</text>
<text x="358.8" y="262.7">-</text>
<text x="375.7" y="260.2">T.K AHN</text>
<text x="391.7" y="260.2">2024.01.18</text>
<text x="381.3" y="267.2">-</text>
<text x="398.7" y="267.2">-</text>
<text x="375.4" y="274.1">J.W HEO</text>
<text x="391.7" y="274.1">2024.01.18</text>
<text x="130.6" y="278.1">SECTION A-A</text>
<text x="358.8" y="276.6">-</text>
<text x="378.2" y="280.9">1 of 1</text>
</g>
<text font-size="3.4" fill="#00b800" x="304.3" y="161.1">I/O Connector A</text>
<g font-size="3.4" fill="#f00">
<text x="85" y="169.1">A</text>
<text x="192.7" y="169.1">A</text>
</g>
<text font-size="3.1" x="348.1" y="15.5">REVISIONS</text>
<g font-size="2.8">
<text x="308.9" y="21.1">ECN</text>
<text x="321.2" y="21.1">부호</text>
<text x="332.6" y="21.1">날짜</text>
<text x="358.4" y="21.1">내용</text>
<text x="382.5" y="21.1">수정자</text>
<text x="396.7" y="21.1">승인자</text>
</g>
<g font-size="2.5">
<text x="311" y="26.4">-</text>
<text x="323.3" y="26.4">-</text>
<text x="329.7" y="26.4">2022.00.00</text>
<text x="344" y="26.4">-</text>
<text x="386.2" y="26.4">-</text>
<text x="396.2" y="26.4">J.W HEO</text>
</g>
<g font-size="2.4" fill="#00b800">
<text x="188.8" y="183.8">+0.03</text>
<text x="189.8" y="186.2">0</text>
<text x="141.7" y="220.2">-0.05</text>
<text x="142.7" y="217.8">0</text>
<text x="142.5" y="225.9">+0.03</text>
<text x="143.4" y="228.3">0</text>
</g>
<g font-size="1.7">
<text x="332.9" y="239.4">PART NAME</text>
<text x="332.9" y="248">DRAWING NO.</text>
<text x="391.7" y="248">Rev</text>
<text x="332.9" y="256.7">SCALE</text>
<text x="346.7" y="256.8">MATERIAL</text>
<text x="374.4" y="256.7">DRN. BY</text>
<text x="305.8" y="260.5">REPRODUCED WITHOUT PRIOR</text>
<text x="306.8" y="258.3">THIS DRAWING MAY NOT BE</text>
<text x="309.8" y="262.5">WRITTEN APPROVAL.</text>
<text x="374.5" y="263.6">CHK'D. BY</text>
<text x="310" y="268">TOLERANCE UNLESS</text>
<text x="309" y="270.1">OTHERWISE SPECIFIED:</text>
<text x="310.9" y="272.1">XXX :</text>
<text x="311.5" y="274.3">XX :</text>
<text x="321.2" y="274.3">±0.1</text>
<text x="321.6" y="272.1">±0.2</text>
<text x="332.9" y="270.6">SIZE</text>
<text x="346.7" y="270.6">REFERENCE</text>
<text x="374.5" y="270.6">APPR'D BY</text>
<text x="311.3" y="280.5">ANGLE :</text>
<text x="311.4" y="278.5">X.X :</text>
<text x="312" y="276.3">X :</text>
<text x="320" y="278.5">±0.05</text>
<text x="320.4" y="280.5">±0.5°</text>
<text x="320.7" y="276.3">±0.1</text>
<text x="374.4" y="277.1">Page</text>
<text x="313.9" y="284.7">단위 : MM</text>
<text x="343.9" y="284.5">COPYRIGHT (C) RAINBOW ROBOTICS CORP. ALL RIGHTS RESERVED.</text>
</g>
</svg>
